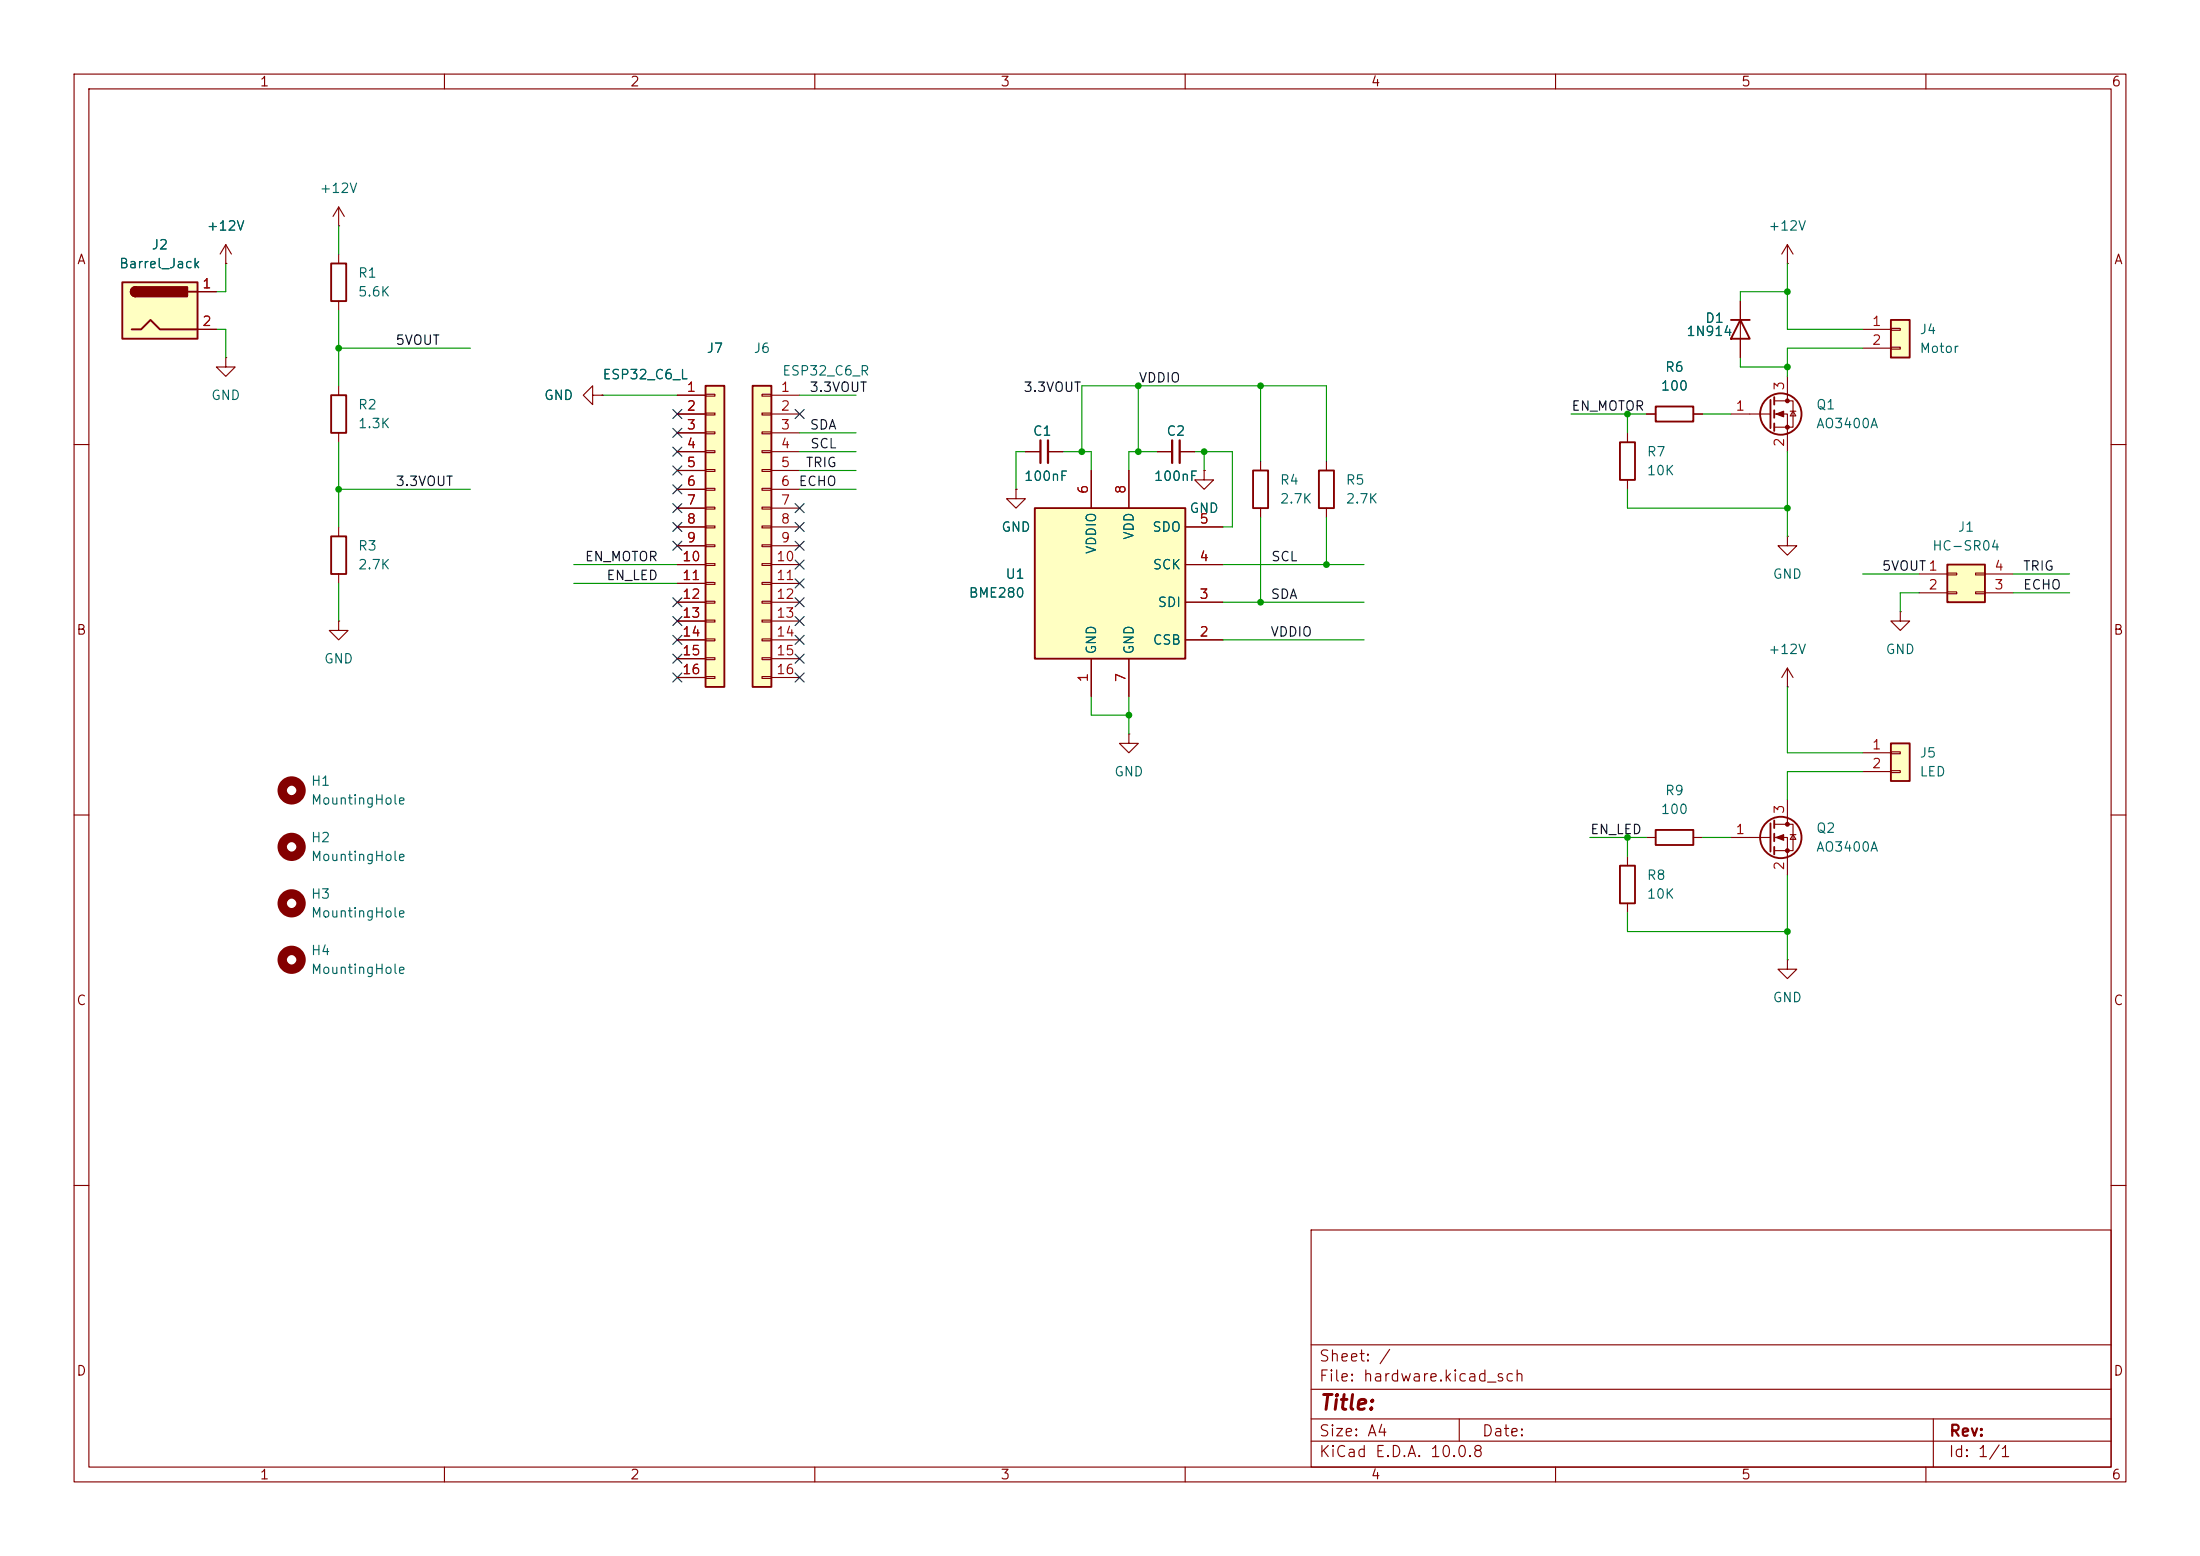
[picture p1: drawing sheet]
<svg xmlns="http://www.w3.org/2000/svg" width="297mm" height="210mm" viewBox="0 0 297 210" stroke-linecap="round" stroke-linejoin="round" font-family="sans-serif">
<g fill="none" stroke="#840000" stroke-width=".15">
<path d="M10 10h277v190h-277zM12 12h273v186h-273zM60 10v2M110 10v2M160 10v2M210 10v2M260 10v2M10 60h2M285 60h2M10 110h2M285 110h2M10 160h2"/>
<path d="M177 166h108v32h-108zM285 160h2M60 198v2M110 198v2M160 198v2M177 194.5h108M177 191.5h108M177 187.5h108M177 181.5h108M197 191.5v3M210 198v2M260 198v2"/>
<path d="M261 191.5v6.5"/>
</g>
<path d="M255.3 43.2h2.5v5.1h-2.5z" fill="#ffffc2"/>
<g fill="none" stroke="#840000" stroke-width=".25">
<path d="M239 54v3.8M239.5 53.6v1M239.5 55.4v1M239.5 57.2v1M255.3 43.2h2.5v5.1h-2.5z"/>
<circle cx="240.4" cy="55.9" r="2.79"/>
</g>
<g fill="none" stroke="#840000" stroke-width=".15">
<path d="M80 53.3v-1.2l-1.3 1.2 1.3 1.3v-1.3h1.3M81.3 53.3h.1M233.7 55.9h5.3M239.5 54.1h2.6v3.6h-2.6M239.5 55.9h1.8v5.1M241.3 50.8v3.3M241.7 55.5h.7M242.1 55.5l.3 .6h-.7zM251.5 44.5h3.8M251.5 47h3.8M255.3 44.3h1.2v.3h-1.2zM255.3 46.9h1.2v.2h-1.2z"/>
<path d="M241.3 72.4v1.3h1.3l-1.3 1.2-1.3-1.2h1.3M241.3 72.4h.1"/>
</g>
<g fill="#840000" stroke="#840000" stroke-width=".15">
<path d="M239.8 55.9l1-.4v.8z"/>
<circle cx="241.3" cy="54.1" r=".25"/>
<circle cx="241.3" cy="57.7" r=".25"/>
</g>
<path d="M262.9 76.2h5.1v5.1h-5.1z" fill="#ffffc2"/>
<path d="M218.7 59.7h2v5.1h-2zM223.5 54.9h5.1v2h-5.1zM233.7 43.2h2.5M234.9 43.2l1.3 2.5h-2.5zM44.7 72.4h2v5.1h-2zM169.2 63.5h2v5.1h-2zM178.1 63.5h2v5.1h-2zM262.9 76.2h5.1v5.1h-5.1z" fill="none" stroke="#840000" stroke-width=".25"/>
<g fill="none" stroke="#840000" stroke-width=".15">
<path d="M30.5 35.6h.1M30.5 33l-.8 1.3M30.5 33l.7 1.3M30.5 33v2.6M241.3 35.6h.1M241.3 33l-.8 1.3M241.3 33l.8 1.3M241.3 33v2.6M219.7 58.4v1.3M222.2 55.9h1.3M228.6 55.9h1.3M234.9 40.6v7.7"/>
<path d="M45.7 71.1v1.3M45.7 77.5v1.2M170.2 62.2v1.3M170.2 68.6v1.3M179.1 62.2v1.3M179.1 68.6v1.3M219.7 64.8v1.2M259.1 77.5h3.8M262.9 77.3h1.3v.3h-1.3zM262.9 79.9h1.3v.2h-1.3zM266.7 77.3h1.3v.3h-1.3zM266.7 79.9h1.3v.2h-1.3z"/>
<path d="M268 77.5h3.8M45.7 83.8v1.3h1.3l-1.3 1.3-1.3-1.3h1.3M45.7 83.8h.1M152.4 99.1v1.2h1.3l-1.3 1.3-1.3-1.3h1.3M152.4 99.1h.1M259.1 80h3.8M268 80h3.8"/>
</g>
<g fill="none" stroke="#840000" stroke-width="1.3">
<circle cx="39.4" cy="114.3" r="1.27"/>
<circle cx="39.4" cy="106.7" r="1.27"/>
<circle cx="39.4" cy="121.9" r="1.27"/>
<circle cx="39.4" cy="129.5" r="1.27"/>
</g>
<path d="M101.6 52.1h2.5v40.6h-2.5z" fill="#ffffc2"/>
<path d="M101.6 52.1h2.5v40.6h-2.5z" fill="none" stroke="#840000" stroke-width=".25"/>
<g fill="none" stroke="#840000" stroke-width=".15">
<path d="M102.9 53.2h1.2v.3h-1.2zM102.9 55.8h1.2v.2h-1.2zM102.9 58.3h1.2v.2h-1.2zM104.1 53.3h3.8M104.1 55.9h3.8M104.1 58.4h3.8M102.9 60.8h1.2v.3h-1.2zM102.9 63.4h1.2v.2h-1.2zM102.9 65.9h1.2v.3h-1.2zM102.9 68.5h1.2v.2h-1.2zM102.9 71h1.2v.2h-1.2zM102.9 73.5h1.2v.3h-1.2z"/>
<path d="M102.9 76.1h1.2v.2h-1.2zM102.9 78.6h1.2v.3h-1.2zM104.1 61h3.8M104.1 63.5h3.8M104.1 66h3.8M104.1 68.6h3.8M104.1 71.1h3.8M104.1 73.7h3.8M104.1 76.2h3.8M104.1 78.7h3.8M102.9 81.2h1.2v.2h-1.2zM102.9 83.7h1.2v.2h-1.2z"/>
<path d="M102.9 86.2h1.2v.3h-1.2zM102.9 88.8h1.2v.2h-1.2zM102.9 91.3h1.2v.3h-1.2zM104.1 81.3h3.8M104.1 83.8h3.8M104.1 86.4h3.8M104.1 88.9h3.8M104.1 91.4h3.8"/>
</g>
<path d="M95.2 52.1h2.6v40.6h-2.6z" fill="#ffffc2"/>
<path d="M95.2 52.1h2.6v40.6h-2.6z" fill="none" stroke="#840000" stroke-width=".25"/>
<g fill="none" stroke="#840000" stroke-width=".15">
<path d="M91.4 53.3h3.8M91.4 55.9h3.8M91.4 58.4h3.8M95.2 53.2h1.3v.3h-1.3zM95.2 55.8h1.3v.2h-1.3zM95.2 58.3h1.3v.2h-1.3zM91.4 61h3.8M91.4 63.5h3.8M91.4 66h3.8M91.4 68.6h3.8M91.4 71.1h3.8M91.4 73.7h3.8"/>
<path d="M91.4 76.2h3.8M91.4 78.7h3.8M95.2 60.8h1.3v.3h-1.3zM95.2 63.4h1.3v.2h-1.3zM95.2 65.9h1.3v.3h-1.3zM95.2 68.5h1.3v.2h-1.3zM95.2 71h1.3v.2h-1.3zM95.2 73.5h1.3v.3h-1.3zM95.2 76.1h1.3v.2h-1.3zM95.2 78.6h1.3v.3h-1.3zM137.2 66v1.3h1.2l-1.2 1.3-1.3-1.3h1.3M137.2 66h.1"/>
<path d="M156.2 61h2M159.3 61h2M91.4 81.3h3.8M91.4 83.8h3.8M91.4 86.4h3.8M91.4 88.9h3.8M91.4 91.4h3.8M95.2 81.2h1.3v.2h-1.3zM95.2 83.7h1.3v.2h-1.3zM95.2 86.2h1.3v.3h-1.3zM95.2 88.8h1.3v.2h-1.3zM95.2 91.3h1.3v.3h-1.3z"/>
</g>
<path d="M158.2 59.4v3.1M159.3 59.4v3.1" fill="none" stroke="#840000" stroke-width=".3"/>
<path d="M139.7 68.6h20.3v20.3h-20.3z" fill="#ffffc2"/>
<path d="M44.7 35.6h2v5h-2zM139.7 68.6h20.3v20.3h-20.3z" fill="none" stroke="#840000" stroke-width=".25"/>
<g fill="none" stroke="#840000" stroke-width=".15">
<path d="M45.7 34.3v1.3M45.7 40.6v1.3M138.4 61h2.1M141.5 61h2M147.3 63.5v5.1M152.4 63.5v5.1M160 76.2h5.1M160 71.1h5.1M162.6 63.5v1.3h1.2l-1.2 1.2-1.3-1.2h1.3M162.6 63.5h.1M147.3 88.9v5.1M152.4 88.9v5.1"/>
<path d="M160 86.4h5.1M160 81.3h5.1M241.3 129.5v1.3h1.3l-1.3 1.3-1.3-1.3h1.3M241.3 129.5h.1"/>
</g>
<path d="M140.5 59.4v3.1M141.5 59.4v3.1" fill="none" stroke="#840000" stroke-width=".3"/>
<path d="M255.3 100.3h2.5v5.1h-2.5z" fill="#ffffc2"/>
<path d="M223.5 112h5.1v2h-5.1zM255.3 100.3h2.5v5.1h-2.5z" fill="none" stroke="#840000" stroke-width=".25"/>
<path d="M222.2 113h1.3M228.6 113h1.3M251.5 101.6h3.8M251.5 104.1h3.8M255.3 101.5h1.2v.2h-1.2zM255.3 104h1.2v.3h-1.2z" fill="none" stroke="#840000" stroke-width=".15"/>
<path d="M16.5 38.1h10.2v7.6h-10.2z" fill="#ffffc2"/>
<g fill="none" stroke="#840000" stroke-width=".25">
<path d="M16.5 38.1h10.2v7.6h-10.2zM18.3 38.7a.64 .64 0 0 0-.6 .7 .64 .64 0 0 0 .6 .6M25.4 39.4h1.3M17.8 44.5h1.2l1.3-1.3 1.3 1.3h5.1M44.7 53.3h2v5.1h-2zM218.7 116.8h2v5.1h-2zM239 111.1v3.8M239.5 110.7v1.1M239.5 112.5v1M239.5 114.3v1"/>
<circle cx="240.4" cy="113" r="2.79"/>
</g>
<g fill="#840000" stroke="#840000" stroke-width=".25">
<path d="M17.8 38.9l.5-.2v1.3a.63 .63 0 0 1-.6-.4 .63 .63 0 0 1 .1-.7z"/>
<path d="M18.3 38.7h7v1.3h-7z"/>
</g>
<g fill="none" stroke="#840000" stroke-width=".15">
<path d="M26.7 39.4h2.5M30.5 35.6h.1M45.7 30.5h.1M45.7 27.9l-.7 1.3M45.7 27.9l.8 1.3M45.7 27.9v2.6M26.7 44.5h2.5M30.5 48.3v1.2h1.2l-1.2 1.3-1.3-1.3h1.3M30.5 48.3h.1M45.7 52.1v1.2M45.7 58.4v1.3M81.3 53.3h.1"/>
<path d="M91.4 53.3h3.8M91.4 55.9h3.8M91.4 58.4h3.8M222.2 55.9h1.3M228.6 55.9h1.3M234.9 40.6v2.6M234.9 45.7v2.6M91.4 61h3.8M91.4 76.2h3.8M91.4 71.1h3.8M91.4 63.5h3.8M91.4 66h3.8"/>
<path d="M91.4 68.6h3.8M91.4 73.7h3.8M91.4 78.7h3.8M137.2 66h.1M138.4 61h2.1M141.5 61h2M147.3 63.5v5.1M152.4 63.5v5.1M156.2 61h2M159.3 61h2M160 76.2h5.1M160 71.1h5.1"/>
<path d="M162.6 63.5h.1M91.4 86.4h3.8M91.4 81.3h3.8M91.4 83.8h3.8M91.4 88.9h3.8M91.4 91.4h3.8M147.3 88.9v5.1M152.4 88.9v5.1M160 86.4h5.1M160 81.3h5.1M241.3 92.7h.1M241.3 90.2v2.5"/>
<path d="M241.3 90.2l-.8 1.2M241.3 90.2l.8 1.2M256.5 82.6v1.2h1.3l-1.3 1.3-1.2-1.3h1.2M256.5 82.6h.1M219.7 115.6v1.2M233.7 113h5.3M239.5 111.3h2.6v3.5h-2.6M239.5 113h1.8v5.1M241.3 108v3.3M241.7 112.6h.7M242.1 112.6l.3 .7h-.7zM219.7 121.9v1.3"/>
</g>
<g fill="#840000" stroke="#840000" stroke-width=".15">
<path d="M239.8 113l1-.4v.8z"/>
<circle cx="241.3" cy="111.3" r=".25"/>
<circle cx="241.3" cy="114.8" r=".25"/>
</g>
<g fill="none" stroke="#009600" stroke-width=".15">
<path d="M30.5 35.6v3.8h-1.3M45.7 30.5v3.8M241.3 35.6v8.9h10.2M241.3 39.4h-6.4v1.2M29.2 44.5h1.3v3.8M45.7 41.9v10.2M45.7 59.7v11.4M45.7 47h17.8M81.3 53.3h10.1M107.9 53.3h7.7M107.9 58.4h7.7M153.7 52.1v8.9"/>
<path d="M170.2 52.1v10.1M212.1 55.9h10.1M219.7 55.9v2.5M229.9 55.9h3.8M234.9 48.3v1.2h6.4M251.5 47h-10.2v3.8M45.7 78.7v5.1M45.7 66h17.8M77.5 76.2h13.9M77.5 78.7h13.9M107.9 61h7.7M107.9 66h7.7"/>
<path d="M107.9 63.5h7.7M138.4 61h-1.2v5M143.5 61h3.8v2.5M146 61v-8.9h33.1v10.1M156.2 61h-3.8v2.5M161.3 61h5.1v10.1h-1.3M162.6 61v2.5M165.1 76.2h19M170.2 69.9v11.4M179.1 69.9v6.3M219.7 66v2.6h21.6M241.3 61v11.4"/>
<path d="M251.5 77.5h7.6M271.8 77.5h7.6M147.3 94v2.5h5.1M152.4 94v5.1M165.1 81.3h19M165.1 86.4h19M241.3 92.7v8.9h10.2M259.1 80h-2.6v2.6M271.8 80h7.6M214.6 113h7.6M219.7 113v2.6M229.9 113h3.8"/>
<path d="M241.3 118.1v11.4M251.5 104.1h-10.2v3.9M219.7 123.2v2.5h21.6"/>
</g>
<g fill="none" stroke="#000084" stroke-width=".15">
<path d="M90.8 57.8l1.2 1.2M90.8 55.3l1.2 1.2M92 57.8l-1.2 1.2M92 55.3l-1.2 1.2M107.3 55.3l1.3 1.2M108.6 55.3l-1.3 1.2M90.8 73.1l1.2 1.2M90.8 68l1.2 1.2M90.8 60.4l1.2 1.2M90.8 62.9l1.2 1.2M90.8 65.4l1.2 1.2M90.8 70.5l1.2 1.2"/>
<path d="M92 73.1l-1.2 1.2M92 68l-1.2 1.2M92 60.4l-1.2 1.2M92 62.9l-1.2 1.2M92 65.4l-1.2 1.2M92 70.5l-1.2 1.2M107.3 75.6l1.3 1.2M107.3 70.5l1.3 1.2M107.3 78.1l1.3 1.2M107.3 68l1.3 1.2M107.3 73.1l1.3 1.2M108.6 75.6l-1.3 1.2"/>
<path d="M108.6 70.5l-1.3 1.2M108.6 78.1l-1.3 1.2M108.6 68l-1.3 1.2M108.6 73.1l-1.3 1.2M90.8 88.3l1.2 1.2M90.8 90.8l1.2 1.2M90.8 83.2l1.2 1.2M90.8 85.8l1.2 1.2M90.8 80.7l1.2 1.2M92 88.3l-1.2 1.2M92 90.8l-1.2 1.2M92 83.2l-1.2 1.2"/>
<path d="M92 85.8l-1.2 1.2M92 80.7l-1.2 1.2M107.3 80.7l1.3 1.2M107.3 83.2l1.3 1.2M107.3 88.3l1.3 1.2M107.3 85.8l1.3 1.2M107.3 90.8l1.3 1.2M108.6 80.7l-1.3 1.2M108.6 83.2l-1.3 1.2M108.6 88.3l-1.3 1.2M108.6 85.8l-1.3 1.2M108.6 90.8l-1.3 1.2"/>
</g>
<g fill="#009600">
<circle cx="241.3" cy="125.7" r=".46"/>
<circle cx="219.7" cy="113" r=".46"/>
<circle cx="179.1" cy="76.2" r=".46"/>
<circle cx="162.6" cy="61" r=".46"/>
<circle cx="153.7" cy="52.1" r=".46"/>
<circle cx="170.2" cy="52.1" r=".46"/>
<circle cx="170.2" cy="81.3" r=".46"/>
<circle cx="152.4" cy="96.5" r=".46"/>
<circle cx="153.7" cy="61" r=".46"/>
<circle cx="146" cy="61" r=".46"/>
<circle cx="241.3" cy="39.4" r=".46"/>
<circle cx="219.7" cy="55.9" r=".46"/>
<circle cx="241.3" cy="49.5" r=".46"/>
<circle cx="241.3" cy="68.6" r=".46"/>
<circle cx="45.7" cy="47" r=".46"/>
<circle cx="45.7" cy="66" r=".46"/>
</g>
<text font-size="2" fill="#840000" x="178" y="190.8">Title:</text>
<g font-size="1.5" fill="#840000">
<text x="178" y="184.1">Sheet: /</text>
<text x="178" y="186.8">File: hardware.kicad_sch</text>
<text x="178" y="197">KiCad E.D.A. 10.0.8</text>
<text x="178" y="194.2">Size: A4</text>
<text x="200" y="194.2">Date:</text>
<text x="263" y="197">Id: 1/1</text>
<text x="263" y="194.2">Rev:</text>
</g>
<g font-size="1.3" fill="#840000">
<text x="35" y="12">1</text>
<text x="85" y="12">2</text>
<text x="135" y="12">3</text>
<text x="185" y="12">4</text>
<text x="235" y="12">5</text>
<text x="285" y="12">6</text>
<text x="10.3" y="36">A</text>
<text x="285.3" y="36">A</text>
<text x="10.2" y="86">B</text>
<text x="285.2" y="86">B</text>
<text x="10.2" y="136">C</text>
<text x="285.2" y="136">C</text>
<text x="10.2" y="186">D</text>
<text x="285.2" y="186">D</text>
<text x="35" y="200">1</text>
<text x="85" y="200">2</text>
<text x="135" y="200">3</text>
<text x="185" y="200">4</text>
<text x="235" y="200">5</text>
<text x="285" y="200">6</text>
</g>
<g font-size="1.3" fill="#006464">
<text x="43.1" y="26.4">+12V</text>
<text x="20.4" y="34">J2</text>
<text x="27.8" y="31.4">+12V</text>
<text x="238.6" y="31.4">+12V</text>
<text x="16" y="36.5">Barrel_Jack</text>
<text x="48.2" y="37.8">R1</text>
<text x="48.2" y="40.3">5.6K</text>
<text x="95.3" y="48">J7</text>
<text x="101.7" y="48">J6</text>
<text x="227.6" y="45.7">1N914</text>
<text x="230.1" y="43.9">D1</text>
<text x="259.1" y="45.4">J4</text>
<text x="259.1" y="48">Motor</text>
<text x="81.2" y="51.5">ESP32_C6_L</text>
<text x="105.5" y="51">ESP32_C6_R</text>
<text x="224.1" y="53">100</text>
<text x="224.7" y="50.5">R6</text>
<text x="28.4" y="54.3">GND</text>
<text x="48.2" y="55.6">R2</text>
<text x="48.2" y="58.1">1.3K</text>
<text x="73.4" y="54.3">GND</text>
<text x="139.3" y="59.1">C1</text>
<text x="157.4" y="59.1">C2</text>
<text x="245.1" y="55.6">Q1</text>
<text x="245.1" y="58.1">AO3400A</text>
<text x="138.2" y="65.2">100nF</text>
<text x="155.7" y="65.2">100nF</text>
<text x="172.7" y="65.7">R4</text>
<text x="181.6" y="65.7">R5</text>
<text x="222.2" y="61.9">R7</text>
<text x="222.2" y="64.5">10K</text>
<text x="160.5" y="69.5">GND</text>
<text x="172.7" y="68.3">2.7K</text>
<text x="181.6" y="68.3">2.7K</text>
<text x="48.2" y="74.6">R3</text>
<text x="48.2" y="77.2">2.7K</text>
<text x="135.1" y="72.1">GND</text>
<text x="148.3" y="74.9" transform="rotate(-90 148.3 74.9)">VDDIO</text>
<text x="153.4" y="72.9" transform="rotate(-90 153.4 72.9)">VDD</text>
<text x="155.5" y="72.1">SDO</text>
<text x="155.5" y="77.2">SCK</text>
<text x="260.8" y="74.6">HC-SR04</text>
<text x="264.2" y="72.1">J1</text>
<text x="130.7" y="81">BME280</text>
<text x="135.7" y="78.4">U1</text>
<text x="156.2" y="82.2">SDI</text>
<text x="239.2" y="78.4">GND</text>
<text x="43.7" y="89.9">GND</text>
<text x="148.3" y="88.4" transform="rotate(-90 148.3 88.4)">GND</text>
<text x="153.4" y="88.4" transform="rotate(-90 153.4 88.4)">GND</text>
<text x="155.5" y="87.3">CSB</text>
<text x="238.6" y="88.6">+12V</text>
<text x="254.5" y="88.6">GND</text>
<text x="41.9" y="106.4">H1</text>
<text x="150.3" y="105.1">GND</text>
<text x="224.7" y="107.6">R9</text>
<text x="259.1" y="102.6">J5</text>
<text x="259.1" y="105.1">LED</text>
<text x="41.9" y="108.9">MountingHole</text>
<text x="41.9" y="114">H2</text>
<text x="224.1" y="110.2">100</text>
<text x="245.1" y="112.7">Q2</text>
<text x="41.9" y="116.5">MountingHole</text>
<text x="222.2" y="119.1">R8</text>
<text x="245.1" y="115.3">AO3400A</text>
<text x="41.9" y="121.6">H3</text>
<text x="41.9" y="124.2">MountingHole</text>
<text x="222.2" y="121.6">10K</text>
<text x="41.9" y="129.2">H4</text>
<text x="41.9" y="131.8">MountingHole</text>
<text x="239.2" y="135.6">GND</text>
</g>
<g font-size="1.3" fill="#a90000">
<text x="27.2" y="39.2">1</text>
<text x="27.2" y="44.3">2</text>
<text x="252.6" y="44.3">1</text>
<text x="252.6" y="46.9">2</text>
<text x="92.6" y="53.2">1</text>
<text x="105.3" y="53.2">1</text>
<text x="241.2" y="52.8" transform="rotate(-90 241.2 52.8)">3</text>
<text x="92.6" y="55.7">2</text>
<text x="92.6" y="58.3">3</text>
<text x="105.3" y="55.7">2</text>
<text x="105.3" y="58.3">3</text>
<text x="234.2" y="55.7">1</text>
<text x="92.6" y="60.8">4</text>
<text x="92.6" y="63.4">5</text>
<text x="92.6" y="65.9">6</text>
<text x="105.3" y="60.8">4</text>
<text x="105.3" y="63.4">5</text>
<text x="105.3" y="65.9">6</text>
<text x="241.2" y="60.4" transform="rotate(-90 241.2 60.4)">2</text>
<text x="92.6" y="68.4">7</text>
<text x="92.6" y="71">8</text>
<text x="105.3" y="68.4">7</text>
<text x="105.3" y="71">8</text>
<text x="147.2" y="66.8" transform="rotate(-90 147.2 66.8)">6</text>
<text x="152.3" y="66.8" transform="rotate(-90 152.3 66.8)">8</text>
<text x="161.8" y="71">5</text>
<text x="92" y="76.1">10</text>
<text x="92.6" y="73.5">9</text>
<text x="104.7" y="76.1">10</text>
<text x="105.3" y="73.5">9</text>
<text x="161.8" y="76.1">4</text>
<text x="269.1" y="77.3">4</text>
<text x="92" y="78.6">11</text>
<text x="92" y="81.1">12</text>
<text x="92" y="83.7">13</text>
<text x="104.7" y="78.6">11</text>
<text x="104.7" y="81.1">12</text>
<text x="104.7" y="83.7">13</text>
<text x="161.8" y="81.1">3</text>
<text x="260.3" y="79.9">2</text>
<text x="269.1" y="79.9">3</text>
<text x="92" y="86.2">14</text>
<text x="92" y="88.8">15</text>
<text x="104.7" y="86.2">14</text>
<text x="104.7" y="88.8">15</text>
<text x="161.8" y="86.2">2</text>
<text x="92" y="91.3">16</text>
<text x="104.7" y="91.3">16</text>
<text x="147.2" y="92.2" transform="rotate(-90 147.2 92.2)">1</text>
<text x="152.3" y="92.2" transform="rotate(-90 152.3 92.2)">7</text>
<text x="252.6" y="101.5">1</text>
<text x="252.6" y="104">2</text>
<text x="234.2" y="112.9">1</text>
<text x="241.2" y="110" transform="rotate(-90 241.2 110)">3</text>
<text x="241.2" y="117.6" transform="rotate(-90 241.2 117.6)">2</text>
</g>
<g font-size="1.3" fill="#0f0f0f">
<text x="53.3" y="46.9">5VOUT</text>
<text x="109.2" y="53.2">3.3VOUT</text>
<text x="138.1" y="53.2">3.3VOUT</text>
<text x="153.6" y="51.9">VDDIO</text>
<text x="109.2" y="58.3">SDA</text>
<text x="212.1" y="55.8">EN_MOTOR</text>
<text x="53.3" y="65.9">3.3VOUT</text>
<text x="107.7" y="65.9">ECHO</text>
<text x="108.7" y="63.4">TRIG</text>
<text x="109.3" y="60.8">SCL</text>
<text x="78.9" y="76.1">EN_MOTOR</text>
<text x="171.5" y="76.1">SCL</text>
<text x="254" y="77.3">5VOUT1</text>
<text x="273" y="77.3">TRIG</text>
<text x="81.8" y="78.6">EN_LED</text>
<text x="171.5" y="81.2">SDA</text>
<text x="273" y="79.9">ECHO</text>
<text x="171.4" y="86.2">VDDIO</text>
<text x="214.6" y="112.9">EN_LED</text>
</g>
</svg>
